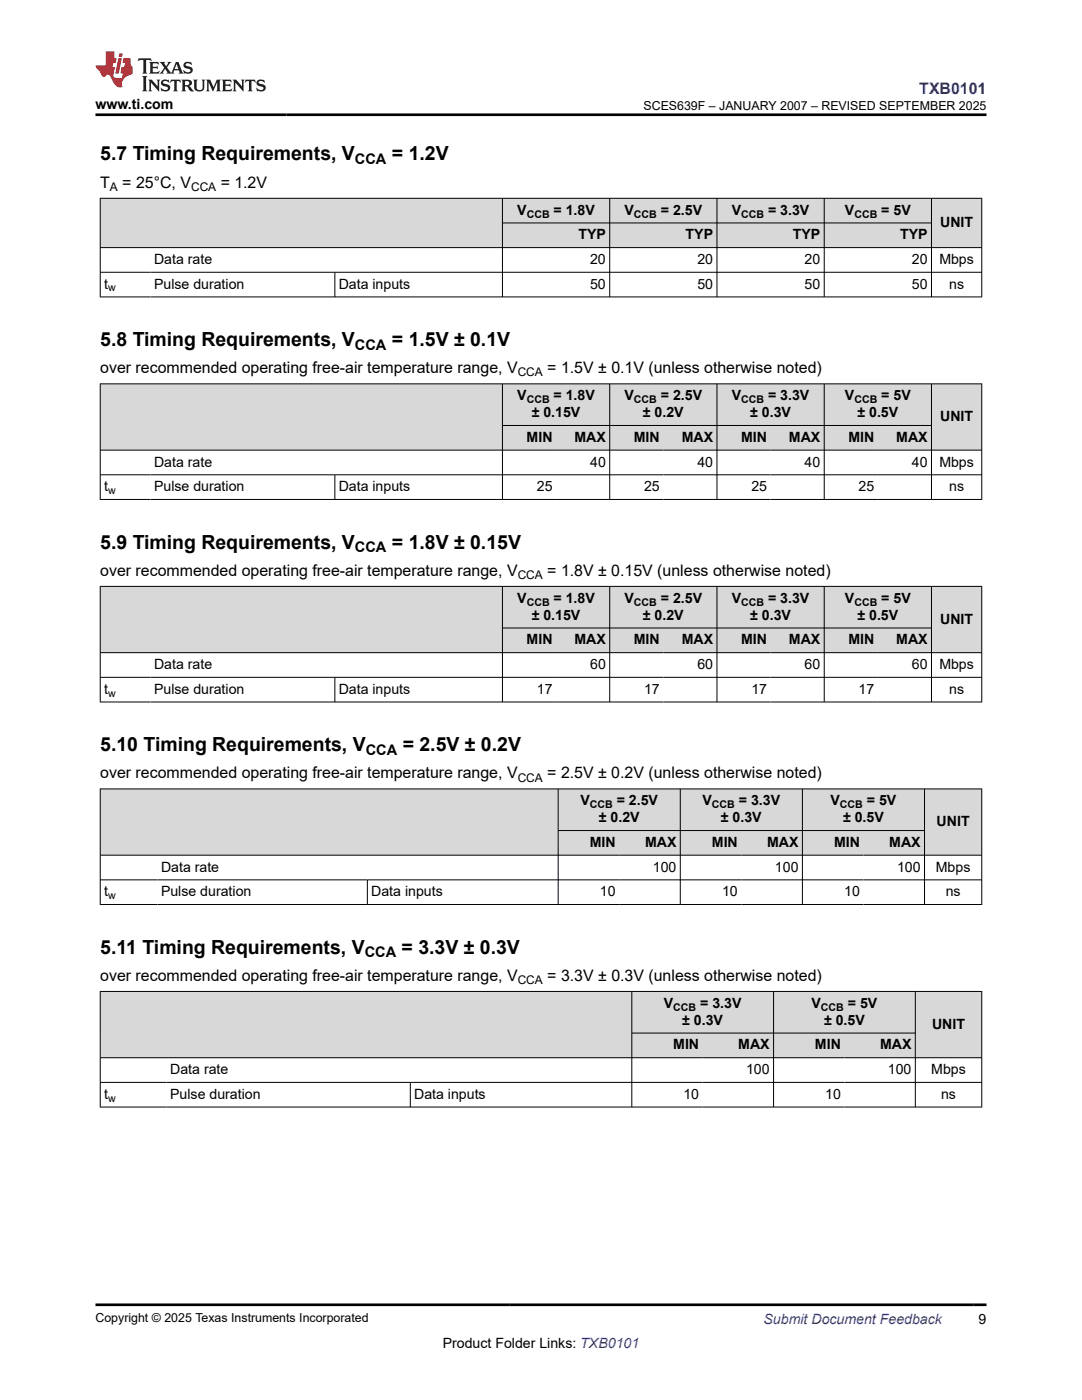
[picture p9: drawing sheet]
<svg xmlns="http://www.w3.org/2000/svg" width="216mm" height="279mm" viewBox="0 0 216 279" stroke-linecap="round" stroke-linejoin="round" font-family="sans-serif">
<g fill="#d8d8d8">
<path d="M20 39.6h175.9v4.9h-175.9z" fill-rule="evenodd"/>
<path d="M20.1 39.6h80.1v9.8h-80.1z" fill-rule="evenodd"/>
<path d="M100.3 39.6h21.3v4.8h-21.3z" fill-rule="evenodd"/>
<path d="M121.7 39.6h21.3v4.8h-21.3z" fill-rule="evenodd"/>
<path d="M143.1 39.6h21.3v4.8h-21.3z" fill-rule="evenodd"/>
<path d="M164.5 39.6h21.3v4.8h-21.3z" fill-rule="evenodd"/>
<path d="M185.9 39.6h9.9v9.8h-9.9z" fill-rule="evenodd"/>
<path d="M100.3 44.6h21.3v4.8h-21.3z" fill-rule="evenodd"/>
<path d="M121.7 44.6h21.3v4.8h-21.3z" fill-rule="evenodd"/>
<path d="M143.1 44.6h21.3v4.8h-21.3z" fill-rule="evenodd"/>
<path d="M164.5 44.6h21.3v4.8h-21.3z" fill-rule="evenodd"/>
</g>
<g fill="none" stroke="#000" stroke-width=".2">
<path d="M19.9 39.6h176.1M20 39.5v19.8M100.3 39.5v19.8M121.7 39.5v19.8M143.1 39.5v19.8M164.5 39.5v19.8M185.9 39.5v19.8M195.9 39.5v19.8M19.9 49.4h176.1M19.9 54.3h176.1M19.9 59.3h176.1M66.8 54.3v5"/>
<path d="M100.3 44.5h85.6"/>
</g>
<g fill="#d8d8d8">
<path d="M20 76.6h175.9v8.3h-175.9z" fill-rule="evenodd"/>
<path d="M20.1 76.7h80.1v13.1h-80.1z" fill-rule="evenodd"/>
<path d="M100.3 76.7h21.3v8.2h-21.3z" fill-rule="evenodd"/>
<path d="M121.7 76.7h21.3v8.2h-21.3z" fill-rule="evenodd"/>
<path d="M143.1 76.7h21.3v8.2h-21.3z" fill-rule="evenodd"/>
<path d="M164.5 76.7h21.3v8.2h-21.3z" fill-rule="evenodd"/>
<path d="M185.9 76.7h9.9v13.1h-9.9z" fill-rule="evenodd"/>
<path d="M100.3 85h10.7v4.8h-10.7z" fill-rule="evenodd"/>
<path d="M111 85h10.6v4.8h-10.6z" fill-rule="evenodd"/>
<path d="M121.7 85h10.7v4.8h-10.7z" fill-rule="evenodd"/>
<path d="M132.4 85h10.6v4.8h-10.6z" fill-rule="evenodd"/>
<path d="M143.1 85h10.7v4.8h-10.7z" fill-rule="evenodd"/>
<path d="M153.8 85h10.6v4.8h-10.6z" fill-rule="evenodd"/>
<path d="M164.5 85h10.7v4.8h-10.7z" fill-rule="evenodd"/>
<path d="M175.2 85h10.6v4.8h-10.6z" fill-rule="evenodd"/>
</g>
<g fill="none" stroke="#000" stroke-width=".2">
<path d="M19.9 76.6h176.1M20 76.5v23.2M100.3 76.5v23.2M121.7 76.5v23.2M143.1 76.5v23.2M164.5 76.5v23.2M185.9 76.5v23.2M195.9 76.5v23.2M19.9 89.8h176.1M19.9 94.8h176.1M19.9 99.7h176.1M66.8 94.8v4.9"/>
<path d="M100.3 84.9h85.6"/>
</g>
<g fill="#d8d8d8">
<path d="M20 117h175.9v8.3h-175.9z" fill-rule="evenodd"/>
<path d="M20.1 117.1h80.1v13.1h-80.1z" fill-rule="evenodd"/>
<path d="M100.3 117.1h21.3v8.2h-21.3z" fill-rule="evenodd"/>
<path d="M121.7 117.1h21.3v8.2h-21.3z" fill-rule="evenodd"/>
<path d="M143.1 117.1h21.3v8.2h-21.3z" fill-rule="evenodd"/>
<path d="M164.5 117.1h21.3v8.2h-21.3z" fill-rule="evenodd"/>
<path d="M185.9 117.1h9.9v13.1h-9.9z" fill-rule="evenodd"/>
<path d="M100.3 125.4h10.7v4.8h-10.7z" fill-rule="evenodd"/>
<path d="M111 125.4h10.6v4.8h-10.6z" fill-rule="evenodd"/>
<path d="M121.7 125.4h10.7v4.8h-10.7z" fill-rule="evenodd"/>
<path d="M132.4 125.4h10.6v4.8h-10.6z" fill-rule="evenodd"/>
<path d="M143.1 125.4h10.7v4.8h-10.7z" fill-rule="evenodd"/>
<path d="M153.8 125.4h10.6v4.8h-10.6z" fill-rule="evenodd"/>
<path d="M164.5 125.4h10.7v4.8h-10.7z" fill-rule="evenodd"/>
<path d="M175.2 125.4h10.6v4.8h-10.6z" fill-rule="evenodd"/>
</g>
<g fill="none" stroke="#000" stroke-width=".2">
<path d="M19.9 117h176.1M20 117v23.2M100.3 117v23.2M121.7 117v23.2M143.1 117v23.2M164.5 117v23.2M185.9 117v23.2M195.9 117v23.2M19.9 130.3h176.1M19.9 135.2h176.1M66.8 135.2v5M100.3 125.3h85.6"/>
<path d="M19.9 140.1h176.1"/>
</g>
<g fill="#d8d8d8">
<path d="M20 157.4h175.9v8.4h-175.9z" fill-rule="evenodd"/>
<path d="M20.1 157.5h91.2v13.1h-91.2z" fill-rule="evenodd"/>
<path d="M111.4 157.5h24.3v8.2h-24.3z" fill-rule="evenodd"/>
<path d="M135.8 157.5h24.2v8.2h-24.2z" fill-rule="evenodd"/>
<path d="M160.2 157.5h24.2v8.2h-24.2z" fill-rule="evenodd"/>
<path d="M184.5 157.5h11.3v13.1h-11.3z" fill-rule="evenodd"/>
<path d="M111.4 165.8h12.2v4.8h-12.2z" fill-rule="evenodd"/>
<path d="M123.6 165.8h12.1v4.8h-12.1z" fill-rule="evenodd"/>
<path d="M135.8 165.8h12.1v4.8h-12.1z" fill-rule="evenodd"/>
<path d="M147.9 165.8h12.1v4.8h-12.1z" fill-rule="evenodd"/>
<path d="M160.2 165.8h12.1v4.8h-12.1z" fill-rule="evenodd"/>
<path d="M172.3 165.8h12.1v4.8h-12.1z" fill-rule="evenodd"/>
</g>
<path d="M19.9 157.4h176.1M20 157.4v23.2M111.4 157.4v23.2M135.7 157.4v23.2M160.1 157.4v23.2M184.5 157.4v23.2M195.9 157.4v23.2M19.9 170.7h176.1M19.9 175.6h176.1M73.3 175.6v5M111.4 165.8h73.1M19.9 180.5h176.1" fill="none" stroke="#000" stroke-width=".2"/>
<g fill="#d8d8d8">
<path d="M20 197.9h175.9v8.3h-175.9z" fill-rule="evenodd"/>
<path d="M20.1 197.9h105.9v13.1h-105.9z" fill-rule="evenodd"/>
<path d="M126.1 197.9h28.2v8.2h-28.2z" fill-rule="evenodd"/>
<path d="M154.4 197.9h28.2v8.2h-28.2z" fill-rule="evenodd"/>
<path d="M182.7 197.9h13.1v13.1h-13.1z" fill-rule="evenodd"/>
<path d="M126.1 206.2h14.1v4.8h-14.1z" fill-rule="evenodd"/>
<path d="M140.2 206.2h14.1v4.8h-14.1z" fill-rule="evenodd"/>
<path d="M154.4 206.2h14.1v4.8h-14.1z" fill-rule="evenodd"/>
<path d="M168.5 206.2h14.1v4.8h-14.1z" fill-rule="evenodd"/>
</g>
<path d="M19.9 197.9h176.1M20 197.8v23.2M126.1 197.8v23.2M154.4 197.8v23.2M182.6 197.8v23.2M195.9 197.8v23.2M19.9 211.1h176.1M19.9 216h176.1M81.9 216v5M126.1 206.2h56.6M19.9 220.9h176.1" fill="none" stroke="#000" stroke-width=".2"/>
<path d="M27.7 11.6l-.2 .6 .5-.2h.6v.1v2.2l-.2 .4h1l-.2-.4v-2.2v-.1h.5l.5 .2-.1-.6zM29.8 12.4l.2 .3v1.6l-.2 .4h1.9l.1-.6a1.08 1.08 0 0 1-1.3 .2v-.7h.6l.4 .2v-.7l-.4 .2h-.6v-.5l.2-.2a1 1 0 0 1 1 .3l-.1-.5zM31.8 12.4l1 1.1-1 1.2h.9l-.2-.2 .4-.8 .5 .8-.2 .2h1.6l-.2-.2 .1-.5h1l.1 .5-.1 .2h.9l-.2-.4-.8-1.9h-.5l-1 2.1-.8-1.1 .9-1h-.8l.2 .2-.5 .6-.3-.6 .1-.2zM35.2 12.8l.4 1h-.8zM36.8 12.5a.65 .65 0 0 0-.2 .7 .65 .65 0 0 0 .6 .5l.7 .1 .1 .3a.79 .79 0 0 1-.7 .4 .79 .79 0 0 1-.7-.5l.1 .7 .2-.1a.93 .93 0 0 0 1.1 0 .93 .93 0 0 0 .4-.9 1.46 1.46 0 0 0-1.2-.6l-.1-.3a1.09 1.09 0 0 1 1.2 .2l-.2-.6-.1 .1-.6-.2zM28.4 15.2l.2 .4v2.2l-.2 .4h1l-.2-.4v-2.2l.2-.4zM29.6 15.9l.2 .4v1.5l-.2 .4h.8l-.3-.4v-1.3l1.7 1.8v-2l.2-.4h-.8l.2 .2 .1 1.1-1.2-1.3zM32.3 16a.65 .65 0 0 0-.2 .8 .65 .65 0 0 0 .7 .4l.6 .2 .1 .2a.79 .79 0 0 1-.7 .4 .79 .79 0 0 1-.7-.5l.1 .7 .2-.1a.93 .93 0 0 0 1.1 .1 .93 .93 0 0 0 .4-1 1.46 1.46 0 0 0-1.2-.5l-.1-.4a1.09 1.09 0 0 1 1.2 .2l-.2-.6-.1 .1-.6-.1zM34.1 15.9l-.1 .6a.63 .63 0 0 1 .7-.3l.1 1.6-.3 .4h1l-.2-.4v-1.6a.66 .66 0 0 1 .8 .3l-.1-.6zM36.2 15.9l.2 .4v1.5l-.2 .4h.9l-.2-.2v-.7h.5l.1 .2a.79 .79 0 0 0 1.2 .6l-1-.9a.61 .61 0 0 0 .6-.6 .61 .61 0 0 0-.5-.7zM36.9 16.2h.2a.47 .47 0 0 1 .5 .1 .47 .47 0 0 1 .1 .5l-.2 .1-.6 .1zM38.5 15.9l.2 .2a2.27 2.27 0 0 0 .4 2 1.04 1.04 0 0 0 1.7-.7v-1.3l.2-.2h-.8l.2 .4v1.1a.6 .6 0 0 1-.6 .6 .6 .6 0 0 1-.6-.6v-1.1l.3-.4zM41.1 15.9l.2 .4v1.5l-.2 .4h.7l-.2-.4v-1.4l.9 1.9 .8-1.9v1.4l-.2 .4h1l-.3-.4v-1.5l.3-.4h-.8l-.7 1.5-.7-1.5zM44.3 15.9l.2 .4v1.5l-.2 .4h1.9l.1-.6a1.09 1.09 0 0 1-1.3 .2v-.7h.6l.4 .2v-.6l-.4 .2h-.6v-.6l.2-.1a1.01 1.01 0 0 1 1 .3l-.1-.6zM46.4 15.9l.3 .4v1.5l-.3 .4h.8l-.2-.4v-1.3l1.6 1.8v-2l.2-.4h-.7l.2 .2v1.1l-1.2-1.3zM49 15.9l-.1 .6a.63 .63 0 0 1 .8-.3v1.6l-.3 .4h1l-.2-.4v-1.6a.66 .66 0 0 1 .8 .3l-.1-.6zM51.4 16a.65 .65 0 0 0-.2 .8 .65 .65 0 0 0 .6 .4l.6 .2 .2 .2a.79 .79 0 0 1-.8 .4 .79 .79 0 0 1-.6-.5l.1 .7 .2-.1a.93 .93 0 0 0 1 .1 .93 .93 0 0 0 .5-1 1.46 1.46 0 0 0-1.3-.5l-.1-.4a1.09 1.09 0 0 1 1.3 .2l-.2-.6-.2 .1-.5-.1z" fill="#231f20"/>
<path d="M21.1 10.3v2.7h-2.1l.1 .4 .9 1a.95 .95 0 0 0 .9 .9 .59 .59 0 0 1 .6-.4 .59 .59 0 0 1 .5 .3l.4 .8a1.59 1.59 0 0 0 2.1 1.4 1.61 1.61 0 0 1 1-2.3l1-.3-.1-1.5a1.59 1.59 0 0 1-.4-1.7h-1.4l-.2 .9h.5l-.1 .9h-.5l-.2 .9v.3l.4 .1-.2 .9h-.6a.73 .73 0 0 1-1.1-.7l.3-1.5h-.5l.2-.9h.5l.2-.9h-.5v-1.3zM23.6 11.6l-.6 3.1h.7l.6-3.1zM23.8 10.7l-.1 .6h.7l.1-.6z" fill="#ed1c24"/>
<path d="M19 22.9h177.8M19 260.4h177.8" fill="none" stroke="#000" stroke-width=".53"/>
<g font-size="3.9">
<text x="20" y="32">5.7 Timing Requirements, V</text>
<text x="78.2" y="32">= 1.2V</text>
<text x="20" y="69.1">5.8 Timing Requirements, V</text>
<text x="78.2" y="69.1">= 1.5V ± 0.1V</text>
<text x="20" y="109.5">5.9 Timing Requirements, V</text>
<text x="78.2" y="109.5">= 1.8V ± 0.15V</text>
<text x="20" y="149.9">5.10 Timing Requirements, V</text>
<text x="80.4" y="149.9">= 2.5V ± 0.2V</text>
<text x="20" y="190.3">5.11 Timing Requirements, V</text>
<text x="80.1" y="190.3">= 3.3V ± 0.3V</text>
</g>
<text font-size="3.2" fill="#00f" x="183.4" y="18.7">TXB0101</text>
<g font-size="3.2">
<text x="20" y="37.5">T</text>
<text x="24.4" y="37.5">= 25°C, V</text>
<text x="44" y="37.5">= 1.2V</text>
<text x="20" y="74.5">over recommended operating free-air temperature range, V</text>
<text x="109.2" y="74.5">= 1.5V ± 0.1V (unless otherwise noted)</text>
<text x="20" y="114.9">over recommended operating free-air temperature range, V</text>
<text x="109.2" y="114.9">= 1.8V ± 0.15V (unless otherwise noted)</text>
<text x="20" y="155.3">over recommended operating free-air temperature range, V</text>
<text x="109.2" y="155.3">= 2.5V ± 0.2V (unless otherwise noted)</text>
<text x="20" y="195.8">over recommended operating free-air temperature range, V</text>
<text x="109.2" y="195.8">= 3.3V ± 0.3V (unless otherwise noted)</text>
</g>
<g font-size="2.9">
<text x="70.8" y="32.8">CCA</text>
<text x="70.8" y="69.8">CCA</text>
<text x="70.8" y="110.2">CCA</text>
<text x="73" y="150.7">CCA</text>
<text x="72.8" y="191.1">CCA</text>
</g>
<g font-size="2.8">
<text x="19" y="21.8">www.ti.com</text>
<text x="103.2" y="42.8">V</text>
<text x="110.5" y="42.8">= 1.8V</text>
<text x="115.4" y="47.8">TYP</text>
<text x="124.6" y="42.8">V</text>
<text x="131.9" y="42.8">= 2.5V</text>
<text x="136.8" y="47.8">TYP</text>
<text x="146" y="42.8">V</text>
<text x="153.3" y="42.8">= 3.3V</text>
<text x="158.2" y="47.8">TYP</text>
<text x="168.6" y="42.8">V</text>
<text x="175.8" y="42.8">= 5V</text>
<text x="179.6" y="47.8">TYP</text>
<text x="187.6" y="45.3">UNIT</text>
<text x="30.7" y="52.7">Data rate</text>
<text x="117.8" y="52.7">20</text>
<text x="139.2" y="52.7">20</text>
<text x="160.6" y="52.7">20</text>
<text x="182" y="52.7">20</text>
<text x="187.4" y="52.7">Mbps</text>
<text x="20.8" y="57.6">t</text>
<text x="30.7" y="57.6">Pulse duration</text>
<text x="67.6" y="57.6">Data inputs</text>
<text x="117.8" y="57.6">50</text>
<text x="139.2" y="57.6">50</text>
<text x="160.6" y="57.6">50</text>
<text x="182" y="57.6">50</text>
<text x="189.4" y="57.6">ns</text>
<text x="103.2" y="79.9">V</text>
<text x="106.1" y="83.3">± 0.15V</text>
<text x="110.5" y="79.9">= 1.8V</text>
<text x="124.6" y="79.9">V</text>
<text x="128.3" y="83.3">± 0.2V</text>
<text x="131.9" y="79.9">= 2.5V</text>
<text x="146" y="79.9">V</text>
<text x="149.7" y="83.3">± 0.3V</text>
<text x="153.3" y="79.9">= 3.3V</text>
<text x="168.6" y="79.9">V</text>
<text x="171.1" y="83.3">± 0.5V</text>
<text x="175.8" y="79.9">= 5V</text>
<text x="105.1" y="88.2">MIN</text>
<text x="114.6" y="88.2">MAX</text>
<text x="126.5" y="88.2">MIN</text>
<text x="136" y="88.2">MAX</text>
<text x="147.9" y="88.2">MIN</text>
<text x="157.4" y="88.2">MAX</text>
<text x="169.3" y="88.2">MIN</text>
<text x="178.8" y="88.2">MAX</text>
<text x="187.6" y="84">UNIT</text>
<text x="30.7" y="93.1">Data rate</text>
<text x="117.8" y="93.1">40</text>
<text x="139.2" y="93.1">40</text>
<text x="160.6" y="93.1">40</text>
<text x="182" y="93.1">40</text>
<text x="187.4" y="93.1">Mbps</text>
<text x="20.8" y="98">t</text>
<text x="30.7" y="98">Pulse duration</text>
<text x="67.6" y="98">Data inputs</text>
<text x="107.1" y="98">25</text>
<text x="128.5" y="98">25</text>
<text x="149.9" y="98">25</text>
<text x="171.3" y="98">25</text>
<text x="189.4" y="98">ns</text>
<text x="103.2" y="120.3">V</text>
<text x="106.1" y="123.7">± 0.15V</text>
<text x="110.5" y="120.3">= 1.8V</text>
<text x="124.6" y="120.3">V</text>
<text x="128.3" y="123.7">± 0.2V</text>
<text x="131.9" y="120.3">= 2.5V</text>
<text x="146" y="120.3">V</text>
<text x="149.7" y="123.7">± 0.3V</text>
<text x="153.3" y="120.3">= 3.3V</text>
<text x="168.6" y="120.3">V</text>
<text x="171.1" y="123.7">± 0.5V</text>
<text x="175.8" y="120.3">= 5V</text>
<text x="187.6" y="124.5">UNIT</text>
<text x="105.1" y="128.6">MIN</text>
<text x="114.6" y="128.6">MAX</text>
<text x="126.5" y="128.6">MIN</text>
<text x="136" y="128.6">MAX</text>
<text x="147.9" y="128.6">MIN</text>
<text x="157.4" y="128.6">MAX</text>
<text x="169.3" y="128.6">MIN</text>
<text x="178.8" y="128.6">MAX</text>
<text x="30.7" y="133.5">Data rate</text>
<text x="117.8" y="133.5">60</text>
<text x="139.2" y="133.5">60</text>
<text x="160.6" y="133.5">60</text>
<text x="182" y="133.5">60</text>
<text x="187.4" y="133.5">Mbps</text>
<text x="20.8" y="138.4">t</text>
<text x="30.7" y="138.4">Pulse duration</text>
<text x="67.6" y="138.4">Data inputs</text>
<text x="107.1" y="138.4">17</text>
<text x="128.5" y="138.4">17</text>
<text x="149.9" y="138.4">17</text>
<text x="171.3" y="138.4">17</text>
<text x="189.4" y="138.4">ns</text>
<text x="115.8" y="160.7">V</text>
<text x="123.1" y="160.7">= 2.5V</text>
<text x="140.2" y="160.7">V</text>
<text x="147.4" y="160.7">= 3.3V</text>
<text x="165.7" y="160.7">V</text>
<text x="173" y="160.7">= 5V</text>
<text x="119.5" y="164.1">± 0.2V</text>
<text x="143.9" y="164.1">± 0.3V</text>
<text x="168.2" y="164.1">± 0.5V</text>
<text x="186.9" y="164.9">UNIT</text>
<text x="32.1" y="173.9">Data rate</text>
<text x="117.7" y="169">MIN</text>
<text x="128.7" y="169">MAX</text>
<text x="130.3" y="173.9">100</text>
<text x="142" y="169">MIN</text>
<text x="153.1" y="169">MAX</text>
<text x="154.6" y="173.9">100</text>
<text x="166.4" y="169">MIN</text>
<text x="177.4" y="169">MAX</text>
<text x="179" y="173.9">100</text>
<text x="186.7" y="173.9">Mbps</text>
<text x="20.8" y="178.9">t</text>
<text x="32.1" y="178.9">Pulse duration</text>
<text x="74.1" y="178.9">Data inputs</text>
<text x="119.7" y="178.9">10</text>
<text x="144.1" y="178.9">10</text>
<text x="168.4" y="178.9">10</text>
<text x="188.7" y="178.9">ns</text>
<text x="132.5" y="201.1">V</text>
<text x="139.7" y="201.1">= 3.3V</text>
<text x="161.9" y="201.1">V</text>
<text x="169.2" y="201.1">= 5V</text>
<text x="134.3" y="209.4">MIN</text>
<text x="136.1" y="204.5">± 0.3V</text>
<text x="147.3" y="209.4">MAX</text>
<text x="162.6" y="209.4">MIN</text>
<text x="164.4" y="204.5">± 0.5V</text>
<text x="175.6" y="209.4">MAX</text>
<text x="186" y="205.3">UNIT</text>
<text x="34" y="214.4">Data rate</text>
<text x="148.9" y="214.4">100</text>
<text x="177.2" y="214.4">100</text>
<text x="185.8" y="214.4">Mbps</text>
<text x="20.8" y="219.3">t</text>
<text x="34" y="219.3">Pulse duration</text>
<text x="82.6" y="219.3">Data inputs</text>
<text x="136.4" y="219.3">10</text>
<text x="164.7" y="219.3">10</text>
<text x="187.8" y="219.3">ns</text>
<text x="88.3" y="269">Product Folder Links: TXB0101</text>
<text x="195.3" y="264.2">9</text>
</g>
<text font-size="2.8" fill="#00f" x="152.4" y="264.2">Submit Document Feedback</text>
<g font-size="2.5">
<text x="128.4" y="21.9">SCES639F – JANUARY 2007 – REVISED SEPTEMBER 2025</text>
<text x="19" y="263.9">Copyright © 2025 Texas Instruments Incorporated</text>
</g>
<g font-size="2.4">
<text x="21.9" y="38.1">A</text>
<text x="38.1" y="38.1">CCA</text>
<text x="103.3" y="75.1">CCA</text>
<text x="103.3" y="115.5">CCA</text>
<text x="103.3" y="156">CCA</text>
<text x="103.3" y="196.4">CCA</text>
</g>
<g font-size="2.1">
<text x="105.1" y="43.4">CCB</text>
<text x="126.5" y="43.4">CCB</text>
<text x="147.9" y="43.4">CCB</text>
<text x="170.5" y="43.4">CCB</text>
<text x="21.6" y="58.2">w</text>
<text x="105.1" y="80.4">CCB</text>
<text x="126.5" y="80.4">CCB</text>
<text x="147.9" y="80.4">CCB</text>
<text x="170.5" y="80.4">CCB</text>
<text x="21.6" y="98.6">w</text>
<text x="105.1" y="120.9">CCB</text>
<text x="126.5" y="120.9">CCB</text>
<text x="147.9" y="120.9">CCB</text>
<text x="170.5" y="120.9">CCB</text>
<text x="21.6" y="139">w</text>
<text x="117.7" y="161.3">CCB</text>
<text x="142.1" y="161.3">CCB</text>
<text x="167.6" y="161.3">CCB</text>
<text x="21.6" y="179.4">w</text>
<text x="134.4" y="201.7">CCB</text>
<text x="163.8" y="201.7">CCB</text>
<text x="21.6" y="219.9">w</text>
</g>
</svg>
